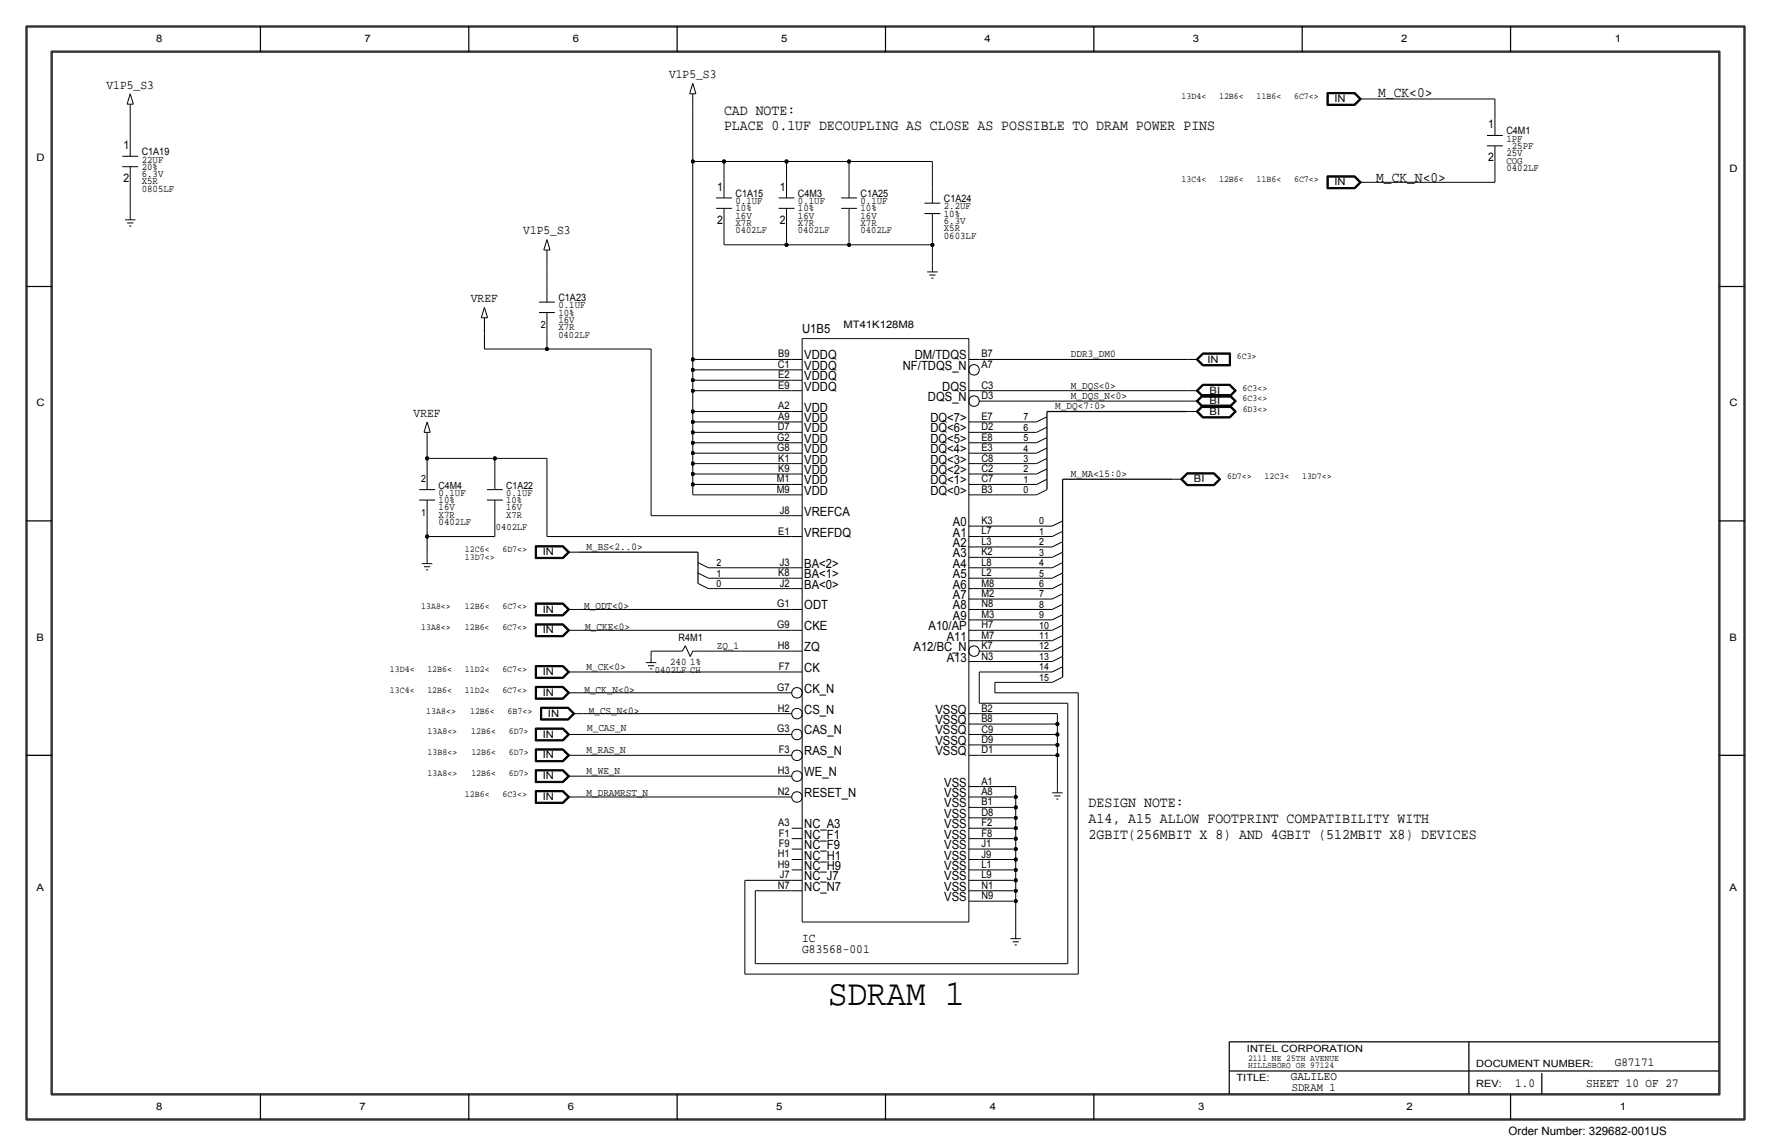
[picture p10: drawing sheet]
<svg xmlns="http://www.w3.org/2000/svg" width="432mm" height="279mm" viewBox="0 0 432 279" stroke-linecap="round" stroke-linejoin="round" font-family="sans-serif">
<g fill="none" stroke="#000" stroke-width=".24">
<path d="M6.6 6.6h418.6zM6.6 6.6v266.2zM12.4 12.4v254.6zM12.4 12.4h407zM419.4 12.4v254.6zM425.2 6.6v266.2zM29.8 38.1h3.9zM31 25.4h1.5zM31.7 22.9l-.7 2.5zM31.7 29.2v5.1zM31.7 25.4v3.8zM31.7 22.9l.8 2.5z"/>
<path d="M31.7 34.3v3.8zM168.1 22.9h1.6zM168.9 39.4h7.6zM168.9 20.3l-.8 2.6zM168.9 39.4v48.2zM168.9 26.7v12.7zM168.9 22.9v3.8zM168.9 20.3l.8 2.6zM176.5 39.4h15.3zM176.5 39.4v5zM191.8 39.4h15.2zM191.8 39.4v5z"/>
<path d="M207 39.4v5zM207 39.4h20.3zM227.3 39.4v6.3zM323.5 22.6v3.1zM323.5 25.7h6.9zM323.5 22.6h6.9zM323.6 22.7v2.9zM323.6 25.6h6.7zM323.6 22.7h6.7zM323.7 22.8v2.7zM323.7 25.5h6.6zM323.7 22.8h6.6z"/>
<path d="M323.8 22.9h6.4zM323.8 22.9v2.5zM323.8 25.4h6.4zM330.2 22.9l1.3 1.2zM330.3 25.5l1.3-1.4zM330.3 22.8l1.3 1.3zM330.3 22.7l1.5 1.4zM330.3 25.6l1.5-1.5zM330.4 22.6l1.5 1.5zM330.4 25.7l1.5-1.6zM331.5 24.1h2.5zM331.5 24.1l-1.3 1.3z"/>
<path d="M334 24.1h30.5zM362.6 33h3.8zM362.6 35.6h3.8zM364.5 24.1v5.1zM364.5 39.4v5zM364.5 35.6v3.8zM364.5 29.2v3.8zM29.8 40.6h3.9zM30.5 53.6h2.5zM31 54.4h1.5zM31.5 55.1h.5zM31.7 44.4v7.7z"/>
<path d="M31.7 40.6v3.8zM31.7 52.1v1.5zM133.3 58.4l-.7 2.6zM133.3 58.4l.8 2.6zM174.6 48.3h3.9zM174.6 50.8h3.9zM176.5 59.7h15.3zM176.5 54.6v5.1zM176.5 50.8v3.8zM176.5 44.4v3.9zM189.8 48.3h3.9zM189.8 50.8h3.9z"/>
<path d="M191.8 59.7h15.2zM191.8 54.6v5.1zM191.8 50.8v3.8zM191.8 44.4v3.9zM205.1 48.3h3.8zM205.1 50.8h3.8zM207 59.7h20.3zM207 54.6v5.1zM207 50.8v3.8zM207 44.4v3.9zM225.4 49.5h3.9zM225.4 52.1h3.9z"/>
<path d="M227.3 55.9v3.8zM227.3 59.7v5.1zM227.3 52.1v3.8zM227.3 45.7v3.8zM323.5 42.9v3.1zM323.5 46h6.9zM323.5 42.9h6.9zM323.6 43v2.9zM323.6 45.9h6.7zM323.6 43h6.7zM323.7 43.1v2.7zM323.7 45.8h6.6z"/>
<path d="M323.7 43.1h6.6zM323.8 43.2h6.4zM323.8 43.2v2.5zM323.8 45.7h6.4zM330.2 43.2l1.3 1.2zM330.2 45.7l1.3-1.3zM330.3 45.8l1.3-1.3zM330.3 43.1l1.3 1.3zM330.3 43l1.5 1.4zM330.3 45.9l1.5-1.4zM330.4 42.9l1.5 1.5zM330.4 46l1.5-1.6z"/>
<path d="M331.5 44.4h2.5zM334 44.4h30.5zM117.3 77.5h1.6zM118.1 74.9l-.8 2.6zM118.1 77.5v3.8zM118.1 74.9l.8 2.6zM131.4 73.7h3.9zM131.4 76.2h3.9zM132.6 61h1.5zM133.3 64.8v5zM133.3 61v3.8zM133.3 76.2v3.8z"/>
<path d="M133.3 69.8v3.9zM226.1 66.3h2.5zM226.6 67.1h1.5zM227.1 67.8h.5zM227.3 64.8v1.5zM118.1 85.1h15.3zM118.1 81.3v3.8zM133.3 85.1h25.5zM133.3 80v5.1zM158.7 85.1v40.6zM168.9 95.2h24.1zM168.9 90.2h24.1z"/>
<path d="M168.9 87.6h24.1zM168.9 95.2v5.1zM168.9 92.7v2.5zM168.9 92.7h24.1zM168.9 90.2v2.5zM168.9 87.6v2.6zM193 95.2h2.6zM193 92.7h2.6zM193 90.2h2.6zM193 87.6h2.6zM195.6 82.5h40.6zM195.6 82.5v142.3z"/>
<path d="M236.2 82.5v142.3zM236.2 95.2h2.6zM236.2 87.6h2.6zM238.8 95.2h50.8zM238.8 97.8h50.8zM238.8 87.6h50.8zM289.6 87.6h2.5zM289.6 97.8h2.5zM289.6 95.2h2.5zM291.6 87.6l1.6-1.5zM291.6 97.8l1.6-1.6zM291.6 95.2l1.6-1.5z"/>
<path d="M291.6 87.6l1.6 1.6zM291.6 97.8l1.6 1.6zM291.6 95.2l1.6 1.6zM291.8 87.6l1.5-1.4zM291.8 97.8l1.5-1.5zM291.8 95.2l1.5-1.4zM291.8 87.6l1.5 1.5zM291.8 97.8l1.5 1.5zM291.8 95.3l1.5 1.4zM291.9 87.6l1.4-1.3zM291.9 97.8l1.4-1.4zM291.9 95.2l1.4-1.3z"/>
<path d="M291.9 87.6l1.4 1.4zM291.9 97.8l1.4 1.4zM291.9 95.3l1.4 1.3zM292.1 87.6l1.3 1.3zM292.1 97.8l1.3 1.3zM292.1 95.2l1.3 1.3zM292.1 97.8l1.3-1.3zM293.2 96.2h6.7zM293.2 98.8h6.7zM293.2 93.7h6.7zM293.2 89.2h6.8zM293.2 86.1h6.8z"/>
<path d="M293.2 99.4h6.7zM293.2 96.8h6.7zM293.3 96.3h6.5zM293.3 98.9h6.5zM293.3 93.8h6.5zM293.3 86.2h6.6zM293.3 99.3h6.5zM293.3 96.7h6.5zM293.3 89.1h6.6zM293.3 86.3h6.5zM293.3 99.2h6.5zM293.3 96.6h6.5z"/>
<path d="M293.3 89h6.5zM293.3 96.4h6.5zM293.3 99h6.5zM293.3 93.9h6.5zM293.4 88.9h6.3zM293.4 96.5h6.3zM293.4 99.1h6.3zM293.4 94h6.3zM293.4 86.4h6.3zM293.4 86.4l-1.3 1.2zM293.4 94l-1.3 1.2zM299.7 86.4v2.5z"/>
<path d="M299.7 99.1l1.3-1.3zM299.7 96.5l1.3 1.3zM299.7 99.1l1.3 1.2zM299.7 94l1.3 1.2zM299.8 99.2l1.3-1.4zM299.8 96.6l1.3-1.3zM299.8 96.4l1.3 1.4zM299.8 99l1.3 1.3zM299.8 93.9l1.3 1.3zM299.8 86.3v2.7zM299.8 99.3l1.5-1.5zM299.8 96.7l1.5-1.4z"/>
<path d="M299.8 96.3l1.5 1.5zM299.8 98.9l1.5 1.4zM299.8 93.8l1.5 1.4zM299.9 99.4l1.5-1.6zM299.9 96.8l1.5-1.6zM299.9 96.2l1.5 1.6zM299.9 98.8l1.5 1.5zM299.9 93.7l1.5 1.5zM299.9 86.2v2.9zM300 86.1v3.1zM301 95.2l-1.3 1.3zM102.2 119.4h3.9z"/>
<path d="M103.4 105.4h1.5zM104.1 111.8h16.5zM104.1 111.8v3.8zM104.1 109.2v2.6zM104.1 115.6v3.8zM104.1 105.4v3.8zM104.1 102.9l.8 2.5zM104.1 102.9l-.7 2.5zM118.7 119.4h3.9zM120.6 111.8h12.7zM120.6 111.8v3.8zM120.6 115.6v3.8z"/>
<path d="M133.3 111.8v19zM168.9 118.1h24.1zM168.9 115.6h24.1zM168.9 113h24.1zM168.9 110.5h24.1zM168.9 107.9h24.1zM168.9 105.4h24.1zM168.9 102.9h24.1zM168.9 118.1v2.6zM168.9 115.6v2.5zM168.9 113v2.6zM168.9 110.5v2.5z"/>
<path d="M168.9 107.9v2.6zM168.9 105.4v2.5zM168.9 102.9v2.5zM168.9 100.3v2.6zM168.9 100.3h24.1zM193 118.1h2.6zM193 115.6h2.6zM193 113h2.6zM193 110.5h2.6zM193 107.9h2.6zM193 105.4h2.6zM193 102.9h2.6z"/>
<path d="M193 100.3h2.6zM236.2 102.9h2.6zM236.2 105.4h2.6zM236.2 107.9h2.6zM236.2 110.5h2.6zM236.2 113h2.6zM236.2 115.6h2.6zM236.2 118.1h2.6zM238.8 115.6h11.4zM238.8 110.5h11.4zM238.8 105.4h11.4zM238.8 102.9h11.4z"/>
<path d="M238.8 118.1h11.4zM238.8 113h11.4zM238.8 107.9h11.4zM250.2 110.5h2.5zM250.2 105.4h2.5zM250.2 102.9h2.5zM250.2 107.9h2.5zM250.2 115.6h2.5zM250.2 118.1h2.5zM250.2 113h2.5zM252.7 110.5l2.6-1.3zM252.7 105.4l2.6-1.3z"/>
<path d="M252.7 102.9l2.6-1.3zM252.7 107.9l2.6-1.2zM252.7 115.6l2.6-1.3zM252.7 118.1l2.6-1.3zM252.7 113l2.6-1.2zM285.8 116.8h2.5zM287.8 116.8l1.6 1.6zM287.8 116.8l1.6-1.5zM288 116.8l1.5 1.5zM288 116.8l1.5-1.4zM288.1 116.8l1.4-1.3zM288.1 116.8l1.4 1.4z"/>
<path d="M288.3 116.8l1.3 1.3zM288.3 116.8l1.3-1.2zM289.4 118.4h6.7zM289.4 115.3h6.7zM289.5 118.3h6.5zM289.5 115.4h6.5zM289.5 115.5h6.5zM289.5 118.2h6.5zM289.6 115.6h6.3zM289.6 118.1h6.3zM289.6 100.3h2.5zM291.6 100.3l1.6-1.5z"/>
<path d="M291.6 100.3l1.6 1.6zM291.8 100.3l1.5-1.4zM291.8 100.3l1.5 1.5zM291.9 100.3l1.4-1.3zM291.9 100.3l1.4 1.4zM292.1 100.3l1.3 1.3zM292.1 100.3l1.3-1.2zM293.2 101.9h6.7zM293.3 101.8h6.5zM293.3 101.7h6.5zM293.4 101.6h6.3zM295.9 115.6l1.3 1.2z"/>
<path d="M296 118.2l1.3-1.4zM296 115.5l1.3 1.3zM296 118.3l1.5-1.5zM296 115.4l1.5 1.4zM296.1 115.3l1.5 1.5zM296.1 118.4l1.5-1.6zM297.2 116.8l-1.3 1.3zM299.7 101.6l1.3-1.3zM299.8 101.7l1.3-1.4zM299.8 101.8l1.5-1.5zM299.9 101.9l1.5-1.6zM102.2 121.9h3.9z"/>
<path d="M102.9 137.4h2.5zM103.4 138.2h1.5zM103.9 138.9h.5zM104.1 130.8h16.5zM104.1 125.7v5.1zM104.1 130.8v5.1zM104.1 135.9v1.5zM104.1 121.9v3.8zM118.7 121.9h3.9zM120.6 125.7v5.1zM120.6 121.9v3.8zM130.5 133h6.8z"/>
<path d="M130.5 133v3.2zM130.5 136.2h6.8zM130.6 133.1h6.7zM130.6 133.1v3zM130.6 136.1h6.7zM130.7 133.2v2.8zM130.7 136h6.5zM130.7 133.2h6.5zM130.8 133.3h6.4zM130.8 133.3v2.6zM130.8 135.9h6.4zM133.3 130.8h59.7z"/>
<path d="M137.2 133.4l1.2 1.2zM137.2 135.9l1.2-1.3zM137.2 136l1.4-1.4zM137.2 133.2l1.4 1.4zM137.3 136.1l1.4-1.5zM137.3 133.1l1.4 1.5zM137.3 133l1.6 1.6zM137.3 136.2l1.6-1.6zM138.4 134.6h2.6zM158.7 125.7h34.3zM168.9 120.7h24.1zM170.2 139.7l2.5 1.3z"/>
<path d="M170.2 137.2l2.5 1.2zM172.7 138.4h2.6zM175.3 138.4h17.7zM193 120.7h2.6zM193 130.8h2.6zM193 125.7h2.6zM193 138.4h2.6zM236.2 138.4h2.6zM236.2 135.9h2.6zM236.2 133.3h2.6zM236.2 130.8h2.6zM236.2 128.3h2.6z"/>
<path d="M236.2 120.7h2.6zM238.8 135.9h15.2zM238.8 133.3h15.2zM238.8 120.7h11.4zM238.8 128.3h15.2zM238.8 138.4h15.2zM238.8 130.8h15.2zM250.2 120.7h2.5zM252.7 120.7l2.6-1.3zM254 138.4h2.5zM254 133.3h2.5zM254 130.8h2.5z"/>
<path d="M254 135.9h2.5zM254 128.3h2.5zM256.5 138.4l2.6-1.2zM256.5 133.3l2.6-1.2zM256.5 130.8l2.6-1.3zM256.5 135.9l2.6-1.3zM256.5 128.3l2.6-1.3zM130.5 147h6.8zM130.5 152.1h6.8zM130.5 147v3.2zM130.5 150.2h6.8zM130.5 152.1v3.1z"/>
<path d="M130.5 155.2h6.8zM130.6 147.1h6.7zM130.6 152.2h6.7zM130.6 147.1v3zM130.6 150.1h6.7zM130.6 152.2v2.9zM130.6 155.1h6.7zM130.7 147.2v2.8zM130.7 150h6.5zM130.7 152.3v2.7zM130.7 155h6.5zM130.7 147.2h6.5z"/>
<path d="M130.7 152.3h6.5zM130.8 147.3h6.4zM130.8 147.3v2.6zM130.8 149.9h6.4zM130.8 152.4h6.4zM130.8 152.4v2.5zM130.8 154.9h6.4zM137.2 147.3l1.2 1.3zM137.2 152.4l1.2 1.3zM137.2 149.9l1.2-1.3zM137.2 154.9l1.2-1.2zM137.2 150l1.4-1.4z"/>
<path d="M137.2 155l1.4-1.3zM137.2 147.2l1.4 1.4zM137.2 152.3l1.4 1.4zM137.3 150.1l1.4-1.5zM137.3 155.1l1.4-1.4zM137.3 147.1l1.4 1.5zM137.3 152.2l1.4 1.5zM137.3 147l1.6 1.6zM137.3 152.1l1.6 1.6zM137.3 150.2l1.6-1.6zM137.3 155.2l1.6-1.5zM138.4 148.6h2.6z"/>
<path d="M138.4 153.7h2.6zM141 148.6h52zM141 153.7h52zM158.7 158.8h5.1zM158.7 158.8v1.2zM163.8 158.8h2.6zM167.1 157.4l1.2 2.7zM167.1 157.4l-.7 1.4zM168.9 158.8l-.6 1.3zM168.9 158.8h2.5zM170.2 142.2l2.5 1.3zM171.4 158.8h21.6z"/>
<path d="M172.7 143.5h2.6zM172.7 141h2.6zM175.3 141h17.7zM175.3 143.5h17.7zM193 158.8h2.6zM193 153.7h2.6zM193 148.6h2.6zM193 141h2.6zM193 143.5h2.6zM236.2 156.2h2.6zM236.2 153.7h2.6zM236.2 151.1h2.6z"/>
<path d="M236.2 148.6h2.6zM236.2 146h2.6zM236.2 143.5h2.6zM236.2 141h2.6zM238.8 156.2h15.2zM238.8 141h15.2zM238.8 153.7h15.2zM238.8 151.1h15.2zM238.8 143.5h15.2zM238.8 146h15.2zM238.8 148.6h15.2zM238.8 158.8h15.2z"/>
<path d="M254 158.8h2.5zM254 156.2h2.5zM254 153.7h2.5zM254 151.1h2.5zM254 148.6h2.5zM254 143.5h2.5zM254 146h2.5zM254 141h2.5zM256.5 158.8l2.6-1.3zM256.5 156.2l2.6-1.3zM256.5 153.7l2.6-1.3zM256.5 151.1l2.6-1.2z"/>
<path d="M256.5 148.6l2.6-1.3zM256.5 143.5l2.6-1.3zM256.5 146l2.6-1.2zM256.5 141l2.6-1.3zM130.5 177.5h6.8zM130.5 162.3h6.8zM130.5 167.3h6.8zM130.5 177.5v3.1zM130.5 162.3v3.1zM130.5 165.4h6.8zM130.5 167.3v3.2zM130.5 170.5h6.8z"/>
<path d="M130.6 177.6h6.7zM130.6 162.4h6.7zM130.6 167.4h6.7zM130.6 177.6v2.9zM130.6 162.4v2.9zM130.6 165.3h6.7zM130.6 167.4v3zM130.6 170.4h6.7zM130.7 177.7v2.7zM130.7 162.5v2.7zM130.7 165.2h6.5zM130.7 167.5v2.8z"/>
<path d="M130.7 170.3h6.5zM130.7 177.7h6.5zM130.7 162.5h6.5zM130.7 167.5h6.5zM130.8 177.8h6.4zM130.8 177.8v2.5zM130.8 162.6h6.4zM130.8 162.6v2.5zM130.8 165.1h6.4zM130.8 167.6h6.4zM130.8 167.6v2.6zM130.8 170.2h6.4z"/>
<path d="M131.8 172.4h6.8zM131.8 172.4v3.2zM131.8 175.6h6.8zM131.9 172.5h6.6zM131.9 172.5v3zM131.9 175.5h6.6zM132 172.6v2.8zM132 175.4h6.5zM132 172.6h6.5zM132.1 172.7h6.3zM132.1 172.7v2.6zM132.1 175.3h6.3z"/>
<path d="M137.2 177.8l1.2 1.3zM137.2 162.6l1.2 1.2zM137.2 167.6l1.2 1.3zM137.2 165.1l1.2-1.3zM137.2 170.2l1.2-1.3zM137.2 165.2l1.4-1.4zM137.2 170.3l1.4-1.4zM137.2 177.7l1.4 1.4zM137.2 162.5l1.4 1.3zM137.2 167.5l1.4 1.4zM137.3 165.3l1.4-1.5zM137.3 170.4l1.4-1.5z"/>
<path d="M137.3 177.6l1.4 1.5zM137.3 162.4l1.4 1.4zM137.3 167.4l1.4 1.5zM137.3 177.5l1.6 1.6zM137.3 162.3l1.6 1.5zM137.3 167.3l1.6 1.6zM137.3 165.4l1.6-1.6zM137.3 170.5l1.6-1.6zM138.4 175.3l1.3-1.3zM138.4 172.7l1.3 1.3zM138.4 179.1h2.6zM138.4 163.8h2.6z"/>
<path d="M138.4 168.9h2.6zM138.5 175.4l1.4-1.4zM138.5 172.6l1.4 1.4zM138.5 172.5l1.5 1.5zM138.5 175.5l1.5-1.5zM138.6 172.4l1.6 1.6zM138.6 175.6l1.6-1.6zM139.7 174h2.5zM141 168.9h52zM141 163.8h52zM141 179.1h52zM142.2 174h50.8z"/>
<path d="M157.5 161.5h2.5zM158 162.3h1.5zM158.5 163.1h.5zM158.7 160v1.5zM193 163.8h2.6zM236.2 161.3h2.6zM236.2 179.1h2.6zM236.2 176.5h2.6zM236.2 174h2.6zM238.8 176.5h19zM238.8 174h19zM238.8 179.1h19z"/>
<path d="M238.8 163.8h15.2zM238.8 163.8v7.6zM238.8 171.4h21.5zM238.8 161.3h15.2zM242.6 166.4h11.4zM242.6 166.4v2.5zM242.6 168.9h20.3zM254 166.4h2.5zM254 163.8h2.5zM254 161.3h2.5zM256.5 166.4l2.6-1.3zM256.5 163.8l2.6-1.2z"/>
<path d="M256.5 161.3l2.6-1.3zM257.8 174v2.5zM257.8 176.5v2.6zM257.8 179.1v2.5zM260.3 171.4v63.5zM262.9 168.9v68.6zM130.5 192.7h6.8zM130.5 182.6h6.8zM130.5 187.7h6.8zM130.5 192.7v3.2zM130.5 195.9h6.8zM130.5 182.6v3.1z"/>
<path d="M130.5 185.7h6.8zM130.5 187.7v3.1zM130.5 190.8h6.8zM130.5 180.6h6.8zM130.6 192.8h6.7zM130.6 182.7h6.7zM130.6 187.8h6.7zM130.6 192.8v3zM130.6 195.8h6.7zM130.6 182.7v2.9zM130.6 185.6h6.7zM130.6 187.8v2.9z"/>
<path d="M130.6 190.7h6.7zM130.6 180.5h6.7zM130.7 192.9v2.8zM130.7 195.7h6.5zM130.7 182.8v2.7zM130.7 185.5h6.5zM130.7 187.9v2.7zM130.7 190.6h6.5zM130.7 180.4h6.5zM130.7 192.9h6.5zM130.7 182.8h6.5zM130.7 187.9h6.5z"/>
<path d="M130.8 193h6.4zM130.8 193v2.6zM130.8 195.6h6.4zM130.8 182.9h6.4zM130.8 182.9v2.5zM130.8 185.4h6.4zM130.8 188h6.4zM130.8 188v2.5zM130.8 190.5h6.4zM130.8 180.3h6.4zM137.2 193l1.2 1.3zM137.2 182.9l1.2 1.2z"/>
<path d="M137.2 188l1.2 1.2zM137.2 195.6l1.2-1.3zM137.2 185.4l1.2-1.2zM137.2 190.5l1.2-1.3zM137.2 180.3l1.2-1.2zM137.2 195.7l1.4-1.4zM137.2 185.5l1.4-1.3zM137.2 190.6l1.4-1.4zM137.2 180.4l1.4-1.3zM137.2 192.9l1.4 1.4zM137.2 182.8l1.4 1.3zM137.2 187.9l1.4 1.3z"/>
<path d="M137.3 195.8l1.4-1.5zM137.3 185.6l1.4-1.5zM137.3 190.7l1.4-1.5zM137.3 180.5l1.4-1.4zM137.3 192.8l1.4 1.5zM137.3 182.7l1.4 1.4zM137.3 187.8l1.4 1.4zM137.3 192.7l1.6 1.6zM137.3 182.6l1.6 1.5zM137.3 187.7l1.6 1.5zM137.3 195.9l1.6-1.6zM137.3 185.7l1.6-1.6z"/>
<path d="M137.3 190.8l1.6-1.6zM137.3 180.6l1.6-1.5zM138.4 194.3h2.6zM138.4 184.1h2.6zM138.4 189.2h2.6zM141 189.2h52zM141 184.1h52zM141 194.3h52zM236.2 181.6h2.6zM236.2 199.4h2.6zM236.2 184.1h2.6zM236.2 196.8h2.6z"/>
<path d="M236.2 194.3h2.6zM236.2 191.8h2.6zM238.8 191.8h8.8zM238.8 194.3h8.8zM238.8 199.4h8.8zM238.8 181.6h19zM238.8 184.1h19zM238.8 196.8h8.8zM247.6 191.8v2.5zM247.6 194.3v2.5zM247.6 196.8v2.6zM247.6 199.4v2.5z"/>
<path d="M256.5 193.3h2.6zM257 194.1h1.6zM257.6 194.8h.5zM257.8 181.6v2.5zM257.8 184.2v7.6zM257.8 191.8v1.5zM181.6 214.6v22.9zM181.6 214.6h11.4zM184.1 217.2v17.7zM184.1 217.2h8.9zM193 212.1h2.6zM193 217.2h2.6z"/>
<path d="M193 209.5h2.6zM193 207h2.6zM193 204.5h2.6zM193 214.6h2.6zM193 201.9h2.6zM236.2 219.7h2.6zM236.2 217.2h2.6zM236.2 214.6h2.6zM236.2 212.1h2.6zM236.2 209.5h2.6zM236.2 207h2.6zM236.2 204.5h2.6z"/>
<path d="M236.2 201.9h2.6zM238.8 204.5h8.8zM238.8 209.5h8.8zM238.8 214.6h8.8zM238.8 219.7h8.8zM238.8 201.9h8.8zM238.8 207h8.8zM238.8 212.1h8.8zM238.8 217.2h8.8zM247.6 201.9v2.6zM247.6 204.5v2.5zM247.6 207v2.5z"/>
<path d="M247.6 209.5v2.6zM247.6 212.1v2.5zM247.6 214.6v2.6zM247.6 217.2v2.5zM247.6 219.7v7.6zM181.6 237.5h81.3zM184.1 234.9h76.2zM195.6 224.8h40.6zM246.4 228.9h2.5zM246.9 229.6h1.5zM247.4 230.4h.5zM247.6 227.3v1.6z"/>
<path d="M6.6 272.8h418.6zM12.4 267h407z"/>
<circle cx="237.5" cy="97.8" r="1.28"/>
<circle cx="237.5" cy="90.2" r="1.28"/>
<circle cx="237.5" cy="158.8" r="1.28"/>
<circle cx="194.3" cy="168.9" r="1.28"/>
<circle cx="194.3" cy="179.1" r="1.28"/>
<circle cx="194.3" cy="174" r="1.28"/>
<circle cx="194.3" cy="194.3" r="1.28"/>
<circle cx="194.3" cy="184.2" r="1.28"/>
<circle cx="194.3" cy="189.2" r="1.28"/>
</g>
<g fill="none" stroke="#000" stroke-width=".3">
<path d="M6.3 6.3v266.7zM6.4 6.3h419zM12.7 12.7h406.4zM12.7 12.7v254zM63.5 6.3v6.4zM114.3 6.3v6.4zM165.1 6.3v6.4zM215.9 6.3v6.4zM266.7 6.3v6.4zM317.5 6.3v6.4zM368.3 6.3v6.4zM419.1 12.7v254z"/>
<path d="M425.4 6.3v266.7zM6.3 69.8h6.4zM419.1 69.8h6.3zM255.3 116.8v2.6zM255.3 114.3v2.5zM255.3 111.8v2.5zM255.3 109.2v2.6zM255.3 106.7v2.5zM255.3 104.1v2.6zM255.3 101.6v2.5zM255.3 100.3v1.3zM255.3 100.3h34.3z"/>
<path d="M259.1 116.8v10.2zM259.1 116.8h26.7zM6.3 127h6.4zM141 134.6h29.2zM170.2 137.2v2.5zM170.2 134.6v2.6zM170.2 139.7v2.5zM259.1 139.7v2.5zM259.1 137.2v2.5zM259.1 134.6v2.6zM259.1 132.1v2.5zM259.1 129.5v2.6z"/>
<path d="M259.1 127v2.5zM419.1 127h6.3zM259.1 157.5v2.5zM259.1 154.9v2.6zM259.1 152.4v2.5zM259.1 149.9v2.5zM259.1 147.3v2.6zM259.1 144.8v2.5zM259.1 142.2v2.6zM259.1 162.6v2.5zM259.1 160v2.6zM6.3 184.1h6.4z"/>
<path d="M419.1 184.1h6.3zM299.7 254v12.7zM299.7 254h119.4zM358.1 254v12.7zM6.4 273h419zM12.7 266.7h406.4zM63.5 266.7v6.3zM114.3 266.7v6.3zM165.1 266.7v6.3zM215.9 266.7v6.3zM266.7 266.7v6.3zM299.7 261.1h119.4z"/>
<path d="M368.3 266.7v6.3zM375.9 261.6v5.1z"/>
</g>
<g fill="#000" stroke="#000" stroke-width=".24">
<circle cx="168.9" cy="39.4" r=".41"/>
<circle cx="176.5" cy="39.4" r=".41"/>
<circle cx="191.8" cy="39.4" r=".41"/>
<circle cx="207" cy="39.4" r=".41"/>
<circle cx="191.8" cy="59.7" r=".41"/>
<circle cx="207" cy="59.7" r=".41"/>
<circle cx="227.3" cy="59.7" r=".41"/>
<circle cx="133.3" cy="85.1" r=".41"/>
<circle cx="168.9" cy="90.2" r=".41"/>
<circle cx="168.9" cy="87.6" r=".41"/>
<circle cx="168.9" cy="92.7" r=".41"/>
<circle cx="168.9" cy="95.3" r=".41"/>
<circle cx="104.1" cy="111.8" r=".41"/>
<circle cx="120.6" cy="111.8" r=".41"/>
<circle cx="168.9" cy="110.5" r=".41"/>
<circle cx="168.9" cy="105.4" r=".41"/>
<circle cx="168.9" cy="118.1" r=".41"/>
<circle cx="168.9" cy="108" r=".41"/>
<circle cx="168.9" cy="102.9" r=".41"/>
<circle cx="168.9" cy="113" r=".41"/>
<circle cx="168.9" cy="100.3" r=".41"/>
<circle cx="168.9" cy="115.6" r=".41"/>
<circle cx="104.1" cy="130.8" r=".41"/>
<circle cx="257.8" cy="179.1" r=".41"/>
<circle cx="257.8" cy="176.5" r=".41"/>
<circle cx="247.6" cy="194.3" r=".41"/>
<circle cx="247.6" cy="199.4" r=".41"/>
<circle cx="247.6" cy="196.9" r=".41"/>
<circle cx="257.8" cy="184.2" r=".41"/>
<circle cx="257.8" cy="181.6" r=".41"/>
<circle cx="247.6" cy="207" r=".41"/>
<circle cx="247.6" cy="209.6" r=".41"/>
<circle cx="247.6" cy="217.2" r=".41"/>
<circle cx="247.6" cy="204.5" r=".41"/>
<circle cx="247.6" cy="201.9" r=".41"/>
<circle cx="247.6" cy="219.7" r=".41"/>
<circle cx="247.6" cy="214.6" r=".41"/>
<circle cx="247.6" cy="212.1" r=".41"/>
</g>
<text font-size="8.9" x="201.9" y="245.1">SDRAM 1</text>
<g font-size="3.6">
<text x="176.5" y="27.9">CAD NOTE:</text>
<text x="176.5" y="31.8">PLACE 0.1UF DECOUPLING AS CLOSE AS POSSIBLE TO DRAM POWER PINS</text>
<text x="265.4" y="196.8">DESIGN NOTE:</text>
<text x="265.4" y="200.7">A14, A15 ALLOW FOOTPRINT COMPATIBILITY WITH</text>
<text x="265.4" y="204.5">2GBIT(256MBIT X 8) AND 4GBIT (512MBIT X8) DEVICES</text>
</g>
<g font-size="3.5">
<text x="336" y="23.6">M_CK&lt;0&gt;</text>
<text x="335.5" y="44.4">M_CK_N&lt;0&gt;</text>
</g>
<g font-size="3.1">
<text x="26" y="21.6">V1P5_S3</text>
<text x="163.1" y="19">V1P5_S3</text>
<text x="127.6" y="57.2">V1P5_S3</text>
<text x="114.8" y="73.7">VREF</text>
<text x="195.6" y="81.1">U1B5</text>
<text x="196.1" y="87.6">VDDQ</text>
<text x="223" y="87.6">DM/TDQS</text>
<text x="196.1" y="95.2">VDDQ</text>
<text x="196.1" y="92.7">VDDQ</text>
<text x="196.1" y="90.2">VDDQ</text>
<text x="220.1" y="90.2">NF/TDQS_N</text>
<text x="229.8" y="95.2">DQS</text>
<text x="100.8" y="101.6">VREF</text>
<text x="196.1" y="100.3">VDD</text>
<text x="226.2" y="97.8">DQS_N</text>
<text x="196.1" y="107.9">VDD</text>
<text x="196.1" y="105.4">VDD</text>
<text x="196.1" y="102.9">VDD</text>
<text x="226.8" y="102.9">DQ&lt;7&gt;</text>
<text x="226.8" y="105.4">DQ&lt;6&gt;</text>
<text x="226.8" y="107.9">DQ&lt;5&gt;</text>
<text x="196.1" y="113">VDD</text>
<text x="196.1" y="110.5">VDD</text>
<text x="226.8" y="110.5">DQ&lt;4&gt;</text>
<text x="226.8" y="113">DQ&lt;3&gt;</text>
<text x="196.1" y="118.1">VDD</text>
<text x="196.1" y="115.6">VDD</text>
<text x="226.8" y="115.6">DQ&lt;2&gt;</text>
<text x="226.8" y="118.1">DQ&lt;1&gt;</text>
<text x="196.1" y="120.6">VDD</text>
<text x="196.1" y="125.7">VREFCA</text>
<text x="226.8" y="120.6">DQ&lt;0&gt;</text>
<text x="196.1" y="130.8">VREFDQ</text>
<text x="232.3" y="130.8">A1</text>
<text x="232.3" y="128.3">A0</text>
<text x="232.3" y="135.9">A3</text>
<text x="232.3" y="133.3">A2</text>
<text x="196.1" y="138.4">BA&lt;2&gt;</text>
<text x="196.1" y="141">BA&lt;1&gt;</text>
<text x="196.1" y="143.5">BA&lt;0&gt;</text>
<text x="232.3" y="143.5">A6</text>
<text x="232.3" y="141">A5</text>
<text x="232.3" y="138.4">A4</text>
<text x="196.1" y="148.6">ODT</text>
<text x="232.3" y="148.6">A8</text>
<text x="232.3" y="146">A7</text>
<text x="196.1" y="153.7">CKE</text>
<text x="226.4" y="153.7">A10/AP</text>
<text x="232.3" y="151.1">A9</text>
<text x="196.1" y="158.7">ZQ</text>
<text x="222.7" y="158.7">A12/BC_N</text>
<text x="230.8" y="161.3">A13</text>
<text x="230.8" y="156.2">A11</text>
<text x="196.1" y="163.8">CK</text>
<text x="196.1" y="174">CS_N</text>
<text x="196.1" y="168.9">CK_N</text>
<text x="228.1" y="174">VSSQ</text>
<text x="196.1" y="179.1">CAS_N</text>
<text x="228.1" y="179.1">VSSQ</text>
<text x="228.1" y="176.5">VSSQ</text>
<text x="196.1" y="184.1">RAS_N</text>
<text x="228.1" y="181.6">VSSQ</text>
<text x="228.1" y="184.1">VSSQ</text>
<text x="196.1" y="189.2">WE_N</text>
<text x="230.2" y="191.8">VSS</text>
<text x="196.1" y="194.3">RESET_N</text>
<text x="230.2" y="196.8">VSS</text>
<text x="230.2" y="194.3">VSS</text>
<text x="196.1" y="201.9">NC_A3</text>
<text x="230.2" y="201.9">VSS</text>
<text x="230.2" y="199.4">VSS</text>
<text x="196.1" y="209.6">NC_H1</text>
<text x="196.1" y="207">NC_F9</text>
<text x="196.1" y="204.5">NC_F1</text>
<text x="230.2" y="209.6">VSS</text>
<text x="230.2" y="207">VSS</text>
<text x="230.2" y="204.5">VSS</text>
<text x="196.1" y="212.1">NC_H9</text>
<text x="196.1" y="214.6">NC_J7</text>
<text x="230.2" y="214.6">VSS</text>
<text x="230.2" y="212.1">VSS</text>
<text x="196.1" y="217.2">NC_N7</text>
<text x="230.2" y="219.7">VSS</text>
<text x="230.2" y="217.2">VSS</text>
<text x="195.6" y="232.3">G83568-001</text>
<text x="195.6" y="229.7">IC</text>
</g>
<g font-size="3">
<text x="314.7" y="263.4">GALILEO</text>
<text x="393.7" y="259.8">G87171</text>
<text x="369.4" y="264.9">1.0</text>
<text x="386.8" y="264.9">SHEET 10 OF 27</text>
</g>
<g font-size="2.9">
<text x="362.8" y="31.2">1</text>
<text x="30.1" y="36.3">1</text>
<text x="362.8" y="39.4">2</text>
<text x="30.1" y="44.4">2</text>
<text x="174.9" y="46.5">1</text>
<text x="190.1" y="46.5">1</text>
<text x="174.9" y="54.6">2</text>
<text x="190.1" y="54.6">2</text>
<text x="315" y="265.9">SDRAM 1</text>
</g>
<text font-size="2.8" x="367.8" y="276.8">Order Number: 329682-001US</text>
<g font-size="2.6">
<text x="189.6" y="89.7">C1</text>
<text x="189.7" y="87.1">B9</text>
<text x="239.3" y="87.1">B7</text>
<text x="239.3" y="89.7">A7</text>
<text x="261.1" y="87.1">DDR3_DM0</text>
<text x="189.7" y="92.2">E2</text>
<text x="189.7" y="94.8">E9</text>
<text x="239.3" y="94.7">C3</text>
<text x="261.1" y="94.7">M_DQS&lt;0&gt;</text>
<text x="189.7" y="99.8">A2</text>
<text x="239.3" y="97.3">D3</text>
<text x="257.3" y="99.8">M_DQ&lt;7:0&gt;</text>
<text x="261.1" y="97.3">M_DQS_N&lt;0&gt;</text>
<text x="189.5" y="107.5">G2</text>
<text x="189.6" y="104.9">D7</text>
<text x="189.7" y="102.4">A9</text>
<text x="239.3" y="107.4">E8</text>
<text x="239.3" y="104.9">D2</text>
<text x="239.3" y="102.4">E7</text>
<text x="189.5" y="110">G8</text>
<text x="189.7" y="112.5">K1</text>
<text x="239.3" y="112.5">C8</text>
<text x="239.3" y="110">E3</text>
<text x="189.4" y="117.6">M1</text>
<text x="189.7" y="115.1">K9</text>
<text x="239.3" y="117.6">C7</text>
<text x="239.3" y="115.1">C2</text>
<text x="261.1" y="116.3">M_MA&lt;15:0&gt;</text>
<text x="189.4" y="120.2">M9</text>
<text x="190.1" y="125.2">J8</text>
<text x="239.3" y="120.1">B3</text>
<text x="189.7" y="130.3">E1</text>
<text x="239.3" y="127.8">K3</text>
<text x="239.3" y="130.3">L7</text>
<text x="143" y="134.1">M_BS&lt;2..0&gt;</text>
<text x="190.1" y="137.9">J3</text>
<text x="239.3" y="132.8">L3</text>
<text x="239.3" y="135.4">K2</text>
<text x="239.3" y="137.9">L8</text>
<text x="189.7" y="140.5">K8</text>
<text x="190.1" y="143">J2</text>
<text x="239.3" y="140.5">L2</text>
<text x="239.3" y="143">M8</text>
<text x="142.4" y="148.4">M_ODT&lt;0&gt;</text>
<text x="189.5" y="148.1">G1</text>
<text x="239.3" y="145.5">M2</text>
<text x="239.3" y="148.1">N8</text>
<text x="142.7" y="153.6">M_CKE&lt;0&gt;</text>
<text x="189.5" y="153.2">G9</text>
<text x="239.3" y="150.6">M3</text>
<text x="239.3" y="153.2">H7</text>
<text x="239.3" y="155.7">M7</text>
<text x="174.8" y="158.2">ZQ_1</text>
<text x="189.6" y="158.3">H8</text>
<text x="239.3" y="158.3">K7</text>
<text x="239.3" y="160.8">N3</text>
<text x="143" y="163.3">M_CK&lt;0&gt;</text>
<text x="189.9" y="163.3">F7</text>
<text x="142.5" y="168.9">M_CK_N&lt;0&gt;</text>
<text x="189.5" y="168.4">G7</text>
<text x="189.6" y="173.5">H2</text>
<text x="239.3" y="173.5">B2</text>
<text x="143.2" y="178.3">M_CAS_N</text>
<text x="143.6" y="174.2">M_CS_N&lt;0&gt;</text>
<text x="189.5" y="178.6">G3</text>
<text x="239.3" y="176">B8</text>
<text x="239.3" y="178.6">C9</text>
<text x="143" y="183.6">M_RAS_N</text>
<text x="189.9" y="183.6">F3</text>
<text x="239.3" y="183.7">D1</text>
<text x="239.3" y="181.1">D9</text>
<text x="143" y="188.7">M_WE_N</text>
<text x="189.6" y="188.7">H3</text>
<text x="239.3" y="191.3">A1</text>
<text x="143" y="194.1">M_DRAMRST_N</text>
<text x="189.6" y="193.8">N2</text>
<text x="239.3" y="193.8">A8</text>
<text x="239.3" y="196.4">B1</text>
<text x="189.7" y="201.4">A3</text>
<text x="189.9" y="204">F1</text>
<text x="239.3" y="198.9">D8</text>
<text x="239.3" y="201.4">F2</text>
<text x="239.3" y="204">F8</text>
<text x="189.6" y="209">H1</text>
<text x="189.9" y="206.5">F9</text>
<text x="239.3" y="206.5">J1</text>
<text x="239.3" y="209.1">J9</text>
<text x="189.6" y="211.6">H9</text>
<text x="190.1" y="214.1">J7</text>
<text x="239.3" y="211.6">L1</text>
<text x="239.3" y="214.1">L9</text>
<text x="189.6" y="216.7">N7</text>
<text x="239.3" y="216.7">N1</text>
<text x="239.3" y="219.2">N9</text>
</g>
<g font-size="2.5">
<text x="38.1" y="10.2">8</text>
<text x="88.9" y="10.2">7</text>
<text x="139.7" y="10.2">6</text>
<text x="190.5" y="10.2">5</text>
<text x="240" y="10.2">4</text>
<text x="290.8" y="10.2">3</text>
<text x="341.6" y="10.2">2</text>
<text x="393.7" y="10.2">1</text>
<text x="325.4" y="24.9">IN</text>
<text x="367.3" y="32.8">C4M1</text>
<text x="367.3" y="34.5">1PF</text>
<text x="8.9" y="39.4">D</text>
<text x="34.5" y="37.8">C1A19</text>
<text x="34.5" y="39.6">22UF</text>
<text x="34.5" y="41.4">20%</text>
<text x="367.3" y="38.1">25V</text>
<text x="367.3" y="36.3">.25PF</text>
<text x="367.3" y="39.9">COG</text>
<text x="367.3" y="41.7">0402LF</text>
<text x="421.6" y="41.9">D</text>
<text x="34.5" y="46.7">0805LF</text>
<text x="34.5" y="43.2">6.3V</text>
<text x="34.5" y="45">X5R</text>
<text x="325.4" y="45.2">IN</text>
<text x="179.3" y="48">C1A15</text>
<text x="179.3" y="49.8">0.1UF</text>
<text x="179.3" y="53.3">16V</text>
<text x="179.3" y="51.6">10%</text>
<text x="194.6" y="48">C4M3</text>
<text x="194.6" y="51.6">10%</text>
<text x="194.6" y="49.8">0.1UF</text>
<text x="194.6" y="53.3">16V</text>
<text x="209.8" y="48">C1A25</text>
<text x="209.8" y="53.3">16V</text>
<text x="209.8" y="49.8">0.1UF</text>
<text x="209.8" y="51.6">10%</text>
<text x="230.1" y="49.3">C1A24</text>
<text x="230.1" y="51.1">2.2UF</text>
<text x="230.1" y="52.8">10%</text>
<text x="179.3" y="55.1">X7R</text>
<text x="194.6" y="55.1">X7R</text>
<text x="209.8" y="55.1">X7R</text>
<text x="230.1" y="54.6">6.3V</text>
<text x="230.1" y="56.4">X5R</text>
<text x="230.1" y="58.2">0603LF</text>
<text x="136.1" y="73.4">C1A23</text>
<text x="136.1" y="77">10%</text>
<text x="136.1" y="75.2">0.1UF</text>
<text x="136.1" y="78.7">16V</text>
<text x="136.1" y="80.5">X7R</text>
<text x="205.6" y="80">MT41K128M8</text>
<text x="294.4" y="88.4">IN</text>
<text x="8.9" y="99.1">C</text>
<text x="294.9" y="98.6">BI</text>
<text x="294.9" y="101.1">BI</text>
<text x="294.9" y="96">BI</text>
<text x="421.6" y="99.1">C</text>
<text x="291.1" y="117.6">BI</text>
<text x="106.9" y="120.9">0.1UF</text>
<text x="106.9" y="122.7">10%</text>
<text x="106.9" y="124.5">16V</text>
<text x="106.9" y="126.2">X7R</text>
<text x="106.9" y="128">0402LF</text>
<text x="132.3" y="135.4">IN</text>
<text x="132.3" y="149.4">IN</text>
<text x="132.3" y="154.4">IN</text>
<text x="8.9" y="156.2">B</text>
<text x="165.5" y="156.2">R4M1</text>
<text x="421.6" y="156.2">B</text>
<text x="132.3" y="164.6">IN</text>
<text x="163.4" y="162.1">240 1%</text>
<text x="132.3" y="169.7">IN</text>
<text x="132.3" y="179.8">IN</text>
<text x="133.6" y="174.8">IN</text>
<text x="132.3" y="184.9">IN</text>
<text x="132.3" y="190">IN</text>
<text x="132.3" y="195.1">IN</text>
<text x="8.9" y="217.2">A</text>
<text x="421.6" y="217.2">A</text>
<text x="38.1" y="270.5">8</text>
<text x="87.6" y="270.5">7</text>
<text x="138.4" y="270.5">6</text>
<text x="189.2" y="270.5">5</text>
<text x="241.3" y="270.5">4</text>
<text x="292.1" y="270.5">3</text>
<text x="342.9" y="270.5">2</text>
<text x="395" y="270.5">1</text>
</g>
<g font-size="2.4">
<text x="179.3" y="56.9">0402LF</text>
<text x="194.6" y="56.9">0402LF</text>
<text x="209.8" y="56.9">0402LF</text>
<text x="131.9" y="80">2</text>
<text x="136.1" y="82.3">0402LF</text>
<text x="249.6" y="105">6</text>
<text x="249.6" y="102.5">7</text>
<text x="249.6" y="107.5">5</text>
<text x="249.6" y="110.1">4</text>
<text x="249.6" y="112.6">3</text>
<text x="102.7" y="117.6">2</text>
<text x="106.9" y="119.1">C4M4</text>
<text x="123.4" y="119.1">C1A22</text>
<text x="249.6" y="115.2">2</text>
<text x="249.6" y="117.7">1</text>
<text x="102.7" y="125.7">1</text>
<text x="123.4" y="122.7">10%</text>
<text x="123.4" y="120.9">0.1UF</text>
<text x="123.4" y="124.5">16V</text>
<text x="249.6" y="120.2">0</text>
<text x="120.9" y="129.3">0402LF</text>
<text x="123.4" y="126.2">X7R</text>
<text x="253.4" y="130.4">1</text>
<text x="253.4" y="127.9">0</text>
<text x="253.4" y="132.9">2</text>
<text x="253.4" y="135.5">3</text>
<text x="174.7" y="143.1">0</text>
<text x="174.7" y="140.6">1</text>
<text x="174.7" y="138">2</text>
<text x="253.4" y="143.1">6</text>
<text x="253.4" y="138">4</text>
<text x="253.4" y="140.6">5</text>
<text x="253.4" y="148.2">8</text>
<text x="253.4" y="145.6">7</text>
<text x="253.4" y="155.8">11</text>
<text x="253.4" y="153.3">10</text>
<text x="253.4" y="150.7">9</text>
<text x="253.4" y="160.9">13</text>
<text x="253.4" y="158.3">12</text>
<text x="159.7" y="164.1">0402LF CH</text>
<text x="253.4" y="166">15</text>
<text x="253.4" y="163.4">14</text>
<text x="304" y="256.5">INTEL CORPORATION</text>
<text x="301.5" y="263.7">TITLE:</text>
<text x="359.9" y="260.1">DOCUMENT NUMBER:</text>
<text x="359.9" y="264.9">REV:</text>
</g>
<g font-size="2.3">
<text x="288.1" y="24.1">13D4&lt;</text>
<text x="297.2" y="24.1">12B6&lt;</text>
<text x="306.4" y="24.1">11B6&lt;</text>
<text x="315.5" y="24.1">6C7&lt;&gt;</text>
<text x="288.1" y="44.5">13C4&lt;</text>
<text x="297.2" y="44.5">12B6&lt;</text>
<text x="306.4" y="44.5">11B6&lt;</text>
<text x="315.5" y="44.5">6C7&lt;&gt;</text>
<text x="301.5" y="87.6">6C3&gt;</text>
<text x="303" y="95.3">6C3&lt;&gt;</text>
<text x="303" y="97.8">6C3&lt;&gt;</text>
<text x="303" y="100.3">6D3&lt;&gt;</text>
<text x="299.2" y="116.8">6D7&lt;&gt;</text>
<text x="308.3" y="116.8">12C3&lt;</text>
<text x="317.5" y="116.8">13D7&lt;&gt;</text>
<text x="113.4" y="134.6">12C6&lt;</text>
<text x="113.4" y="136.4">13D7&lt;&gt;</text>
<text x="122.5" y="134.6">6D7&lt;&gt;</text>
<text x="102.7" y="148.6">13A8&lt;&gt;</text>
<text x="113.4" y="148.6">12B6&lt;</text>
<text x="122.5" y="148.6">6C7&lt;&gt;</text>
<text x="102.7" y="153.7">13A8&lt;&gt;</text>
<text x="113.3" y="153.7">12B6&lt;</text>
<text x="122.5" y="153.7">6C7&lt;&gt;</text>
<text x="95.1" y="163.8">13D4&lt;</text>
<text x="104.2" y="163.8">12B6&lt;</text>
<text x="113.3" y="163.8">11D2&lt;</text>
<text x="122.5" y="163.8">6C7&lt;&gt;</text>
<text x="95.1" y="168.9">13C4&lt;</text>
<text x="103.9" y="174">13A8&lt;&gt;</text>
<text x="104.2" y="168.9">12B6&lt;</text>
<text x="113.3" y="168.9">11D2&lt;</text>
<text x="114.6" y="174">12B6&lt;</text>
<text x="122.5" y="168.9">6C7&lt;&gt;</text>
<text x="123.8" y="174">6B7&lt;&gt;</text>
<text x="104.2" y="179.1">13A8&lt;&gt;</text>
<text x="114.9" y="179.1">12B6&lt;</text>
<text x="124.1" y="179.1">6D7&gt;</text>
<text x="104.3" y="184.2">13B8&lt;&gt;</text>
<text x="114.9" y="184.2">12B6&lt;</text>
<text x="124.1" y="184.2">6D7&gt;</text>
<text x="104.3" y="189.2">13A8&lt;&gt;</text>
<text x="114.9" y="189.2">12B6&lt;</text>
<text x="124.1" y="189.2">6D7&gt;</text>
<text x="113.3" y="194.3">12B6&lt;</text>
<text x="122.5" y="194.3">6C3&lt;&gt;</text>
</g>
<g font-size="2.2">
<text x="304.3" y="258.6">2111 NE 25TH AVENUE</text>
<text x="304.3" y="260.3">HILLSBORO OR 97124</text>
</g>
</svg>
